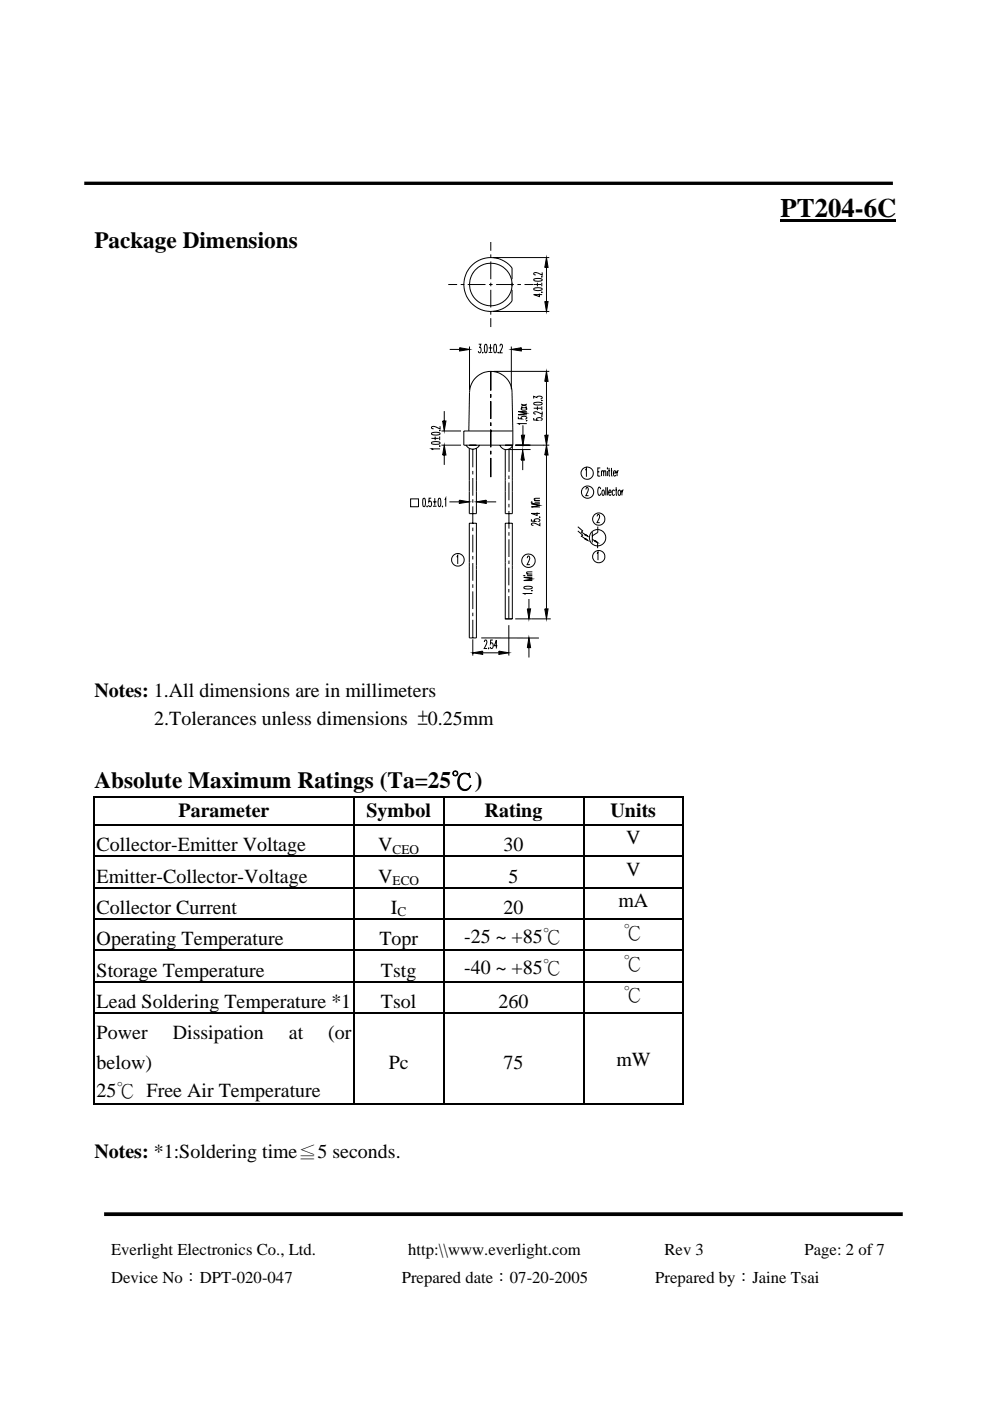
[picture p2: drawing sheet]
<svg xmlns="http://www.w3.org/2000/svg" width="210mm" height="297mm" viewBox="0 0 210 297" stroke-linecap="round" stroke-linejoin="round" font-family="sans-serif">
<path d="M22.1 257.4h169.3" fill="none" stroke="#000" stroke-width=".79" stroke-linecap="butt"/>
<path d="M81.4 47.7h57.8v94.9h-57.8z" fill="#fff"/>
<g fill="none" stroke="#000" stroke-width=".21">
<path d="M104.1 51.3v1.9M104.1 53.9v.8M104.1 55.4v3.8M104.1 59.9v.8M104.7 54.6h11.8M108.6 59.2v-2.4a5.7 5.7 0 0 0-8.4-.7 5.7 5.7 0 0 0 0 8.4 5.7 5.7 0 0 0 8.4-.7v-2.4M108.6 59.9v.8M113.2 59.2l1.4-.1 .4 .3-.4 .2h-1.1l-.3-.2zM113.9 59.9v.8M114.8 58.7h.2zM114.9 59.9v.8M115 57.7v.6l-1.2-.5-.6 .1v.2l.4 .2"/>
<path d="M115.9 54.6l.3 2.1h-.7zM115.9 56.7v7.2M95 60.3h1.9M95.4 74.1h2.1M97.5 73.7l2 .4-2 .3zM97.7 60.3h.7M99.2 60.3h3.7M99.5 73.5v9.2M101.5 73h.5l-.3 .7a.63 .63 0 0 1 .3 .6 .63 .63 0 0 1-.4 .5l-.2-.4M102.4 74.6v.2zM102.8 73.1l.2-.1 .3 .3v1.1l-.3 .4-.2-.1-.1-.3zM103.6 73.8h.8"/>
<path d="M103.6 74.7h.8M103.7 60.3h.7M104 73v1.5M104.1 61.4v3.8M104.1 66v.7M104.1 67.5v1.8M104.1 78.7v4.1M104.7 66h11.8M104.7 78.7h11.8M104.8 73.1l.2-.1 .2 .3v1.1l-.2 .4-.2-.1-.1-.3zM105.2 60.3h3.7M105.6 74.6v.2z"/>
<path d="M106 73.4l.2-.4 .2 .1 .1 .6-.5 1.1h.6M108.4 74.1l2.1-.4v.7zM108.4 73.5v9M109.7 60.3h.7M110.5 74.1h2.1M111.2 60.3h1.9M113.2 60.3h1.5M113.2 61.1l1.4-.1 .4 .3-.4 .3h-.7l-.7-.1zM114.4 62.3v.6l-1.2-.4h1.8M114.8 62h.2zM115.5 63.9h.7l-.3 2.1zM115.9 78.7l.3 2.2h-.7z"/>
<path d="M91.5 92.9h1.5M91.6 93.7h1.3h.3l.1 .3-.4 .2h-1.1l-.2-.1zM91.6 91.8l1.3-.1 .3 .1 .1 .2-.4 .2h-1.1l-.3-.2zM92.3 92.5v.8M93.1 94.6h.2zM93.1 91.3h.2zM93.2 92.5v.8M93.3 95.2h-1.8l.3 .2M93.3 90.4v.6l-1.3-.6-.5 .2 .1 .2 .3 .1M93.6 91.4h4.1M93.6 94.4h4.1M93.9 89.3h.7l-.4 2.1z"/>
<path d="M94.2 94.4l.4 2.1h-.7zM94.2 87.2v2.1M94.2 96.5v2.1M98.8 94.4a1.65 1.65 0 0 0 2.9 0M99.4 91.4l.1-8.2a4.5 4.5 0 0 1 4.6-4.5 4.5 4.5 0 0 1 4.5 4.5l.1 8.2M99.5 95.1v13.8h1.5v-13.8M100.2 95.2v3.9M100.2 99.8v.8M104.1 83.6v.7M104.1 85.1v3.7M104.1 89.6v.7M104.1 91.1v3.7"/>
<path d="M104.1 95.6v.7M104.1 97.1v4.1M107.7 95.3h4.8M107.9 95.2v4.9M108.6 94.4v14.5h-1.5v-13.6M108.7 94.4a1.46 1.46 0 0 1-1.3 .9 1.46 1.46 0 0 1-1.4-.9M108.7 91.4h-10.4v3h10.4M108.7 91.4v3M109.2 94.4h7.3M109.9 88.3v.5h.8l-.2-.2a.66 .66 0 0 1 .6-.3 .66 .66 0 0 1 .6 .3l-.3 .3M110.5 86.4h1.2M110.5 85.7l1.2 .4"/>
<path d="M110.5 92.3h.7l-.3 2.1zM110.7 86.4l-.2 .2a.7 .7 0 0 0 1.2 0l-.3-.2M110.8 95.5l.4 2.1h-.7zM110.8 97.6v2.1M110.9 90.2v2.1M111.5 89.2h.2zM111.7 89.8h-1.8l.3 .2M111.7 87.3h-1.8l1.8 .3-1.8 .3h1.8M111.7 85.7l-1.2 .4M113.2 88.6v.4l.7 .1-.2-.2a.67 .67 0 0 1 .7-.4 .67 .67 0 0 1 .6 .4l-.4 .2M113.2 84.5v-.5l.6 .3a.63 .63 0 0 1 .6-.3 .63 .63 0 0 1 .6 .4l-.4 .2M113.2 86.6h1.5"/>
<path d="M113.2 85.4l1.4-.1 .3 .1 .1 .2-.4 .2h-1.1l-.3-.2zM113.9 86.2v.8M114.8 88.2h.2zM114.8 84.9h.2zM114.9 86.2v.8M115 87.2v.6l-1.2-.5-.6 .1v.2l.4 .2M115.5 92.3h.7l-.3 2.1zM115.9 94.4l.3 2.1h-.7zM115.9 80.9v11.4M115.9 96.5v32.6M124.1 99.7l.2-.4v1.8M127.3 99.2h-.6v1.7h.6"/>
<path d="M127.5 99.8v1.1M128.8 99.2v.2zM128.8 99.9v1M129 99.8h.3M129.1 99.2v1.4l.2 .3M129.5 99.8h.3M129.6 99.2v1.4l.2 .3M130.8 99.8v1.1M131.2 99.8l-.2 .1-.2 .4M87.1 105.8h1.6v1.6h-1.6zM89.7 105.7l.3-.1 .2 .4v1.1l-.2 .3-.3-.1-.1-.2zM90.6 107.3v.1z"/>
<path d="M91.4 105.6h-.4l-.1 .8 .2-.2a.63 .63 0 0 1 .4 .6 .63 .63 0 0 1-.4 .6l-.2-.3M91.8 106.4h.8M91.8 107.3h.8M92.2 105.6v1.6M93 105.7l.2-.1 .2 .4v1.1l-.2 .3-.3-.3zM93.8 107.3v.1zM94.3 106l.2-.4v1.8M95.3 106.4h2.1M96.8 118.1l.2-.3v1.8M97.4 106l2.1 .4-2.1 .3zM99.5 110.9h1.5v24.4h-1.5zM100.2 101.3v3.8"/>
<path d="M100.2 105.9v.7M100.2 107.4v3.7M100.2 111.9v.7M100.2 113.4v3.7M100.2 117.9v.7M100.2 119.4v3.7M101 106.4l2.1-.4v.7zM103.1 106.4h2.1M107.1 110.9h1.5v20.3h-1.5zM107.9 100.8v.8M107.9 102.3v3.8M107.9 106.8v.8"/>
<path d="M107.9 108.3v3.8M107.9 112.8v.8M107.9 114.3v3.8M107.9 118.9v.7M111.8 118.3l.1-.3 .2-.1 .2 .5-.5 1.3h.6M112.7 110.1v.4h.8l-.2-.1a.67 .67 0 0 1 .6-.4 .67 .67 0 0 1 .6 .4l-.4 .2M112.7 106.5h.1zM113.3 106.1h1.2M113.3 106.5h1.2M113.9 108.6v.7l-1.2-.4h1.8M114.3 109.6h.2zM114.5 110.8v.6l-1.2-.5-.5 .1-.1 .2 .4 .2"/>
<path d="M114.5 106.8h-1.8l1.8 .3-1.8 .4h1.8M114.5 105.6l-1.2 .1v.2l.3 .2M122.5 111.7l1 .9-.2 .2 .8 .5M122.5 112.6l1 .9-.2 .2 .8 .5M124.2 113.3l.4 .4-.6-.3zM124.2 114.2l.4 .4-.6-.3zM124.2 103.8l.1-.4h.3l.1 .5-.5 1.2h.6M125.6 112.8v2.2M125.6 114.3l.6 .4M126.2 114.6l.5 .4-.6-.2zM126.6 117.4l.2-.4v1.8M126.6 109.5l.1-.3 .3-.1 .1 .5-.5 1.2h.5"/>
<path d="M126.7 115v1.2M126.7 111.6v1.3l-1.2 .7M126.7 100h.4M127.4 103.7l-.3-.4a1.17 1.17 0 0 0-.2 1.7h.3l.2-.4M127.5 100.1l.2-.3 .3 .1v1M127.7 104l.1-.1a.67 .67 0 0 1 0 1.1l-.2-.5zM128 100.1l.2-.3 .2 .1v1M128.4 103.3v1.7M128.8 103.3v1.7M129.1 104.4h.5l-.2-.5a.65 .65 0 0 0 0 1.1l.2-.2M130 100.3h.6l-.1-.4a.55 .55 0 0 0-.5 .4 .55 .55 0 0 0 .2 .6h.2l.2-.2M130.3 104.1l-.2-.2a.67 .67 0 0 0 0 1.1l.2-.2"/>
<path d="M130.5 103.9h.3M130.6 103.3v1.4l.2 .3M131.2 104l.1-.1a.65 .65 0 0 1 0 1.1l-.3-.5zM131.9 103.9v1.1M132.2 103.9l-.2 .1-.1 .4M100.2 138.4l2.1-.4v.7zM100.2 123.9v.7M100.2 125.4v3.7M100.2 129.9v.7M100.2 131.4v3.9M100.2 135.6v3.4M102 135.3h12.3"/>
<path d="M102.3 138.4h3.5M102.7 136.1l.2-.4 .2 .1 .1 .6-.5 1.1h.6M103.6 137.3v.2zM104.5 135.7h-.5v.8l.2-.2a.65 .65 0 0 1 .4 .6 .65 .65 0 0 1-.4 .6l-.3-.3M105.5 136.9h-.7l.4-1.2v1.8M105.8 138l2.1 .4-2.1 .3zM107.1 131.2h1.5M107.9 120.4v3.7M107.9 124.9v.7M107.9 126.4v4.8M107.9 132.5v6.5M109.2 131.2h7.6"/>
<path d="M111.1 122h.1zM111.1 124.4l1.4-.1 .4 .3-.4 .2h-1.1l-.3-.2zM111.7 121.7h1.2M111.7 122h1.2M111.8 129.1h.7l-.4 2.1zM112.1 135.2l.4 2.1h-.7zM112.1 127v2.1M112.1 137.3v2.1M112.7 125.2h.2zM112.9 125.8h-1.8l.3 .2M112.9 122.4h-1.8l1.8 .3-1.8 .4h1.8M112.9 121.2l-1.2 .1v.2l.3 .2"/>
<path d="M115.5 129.1h.7l-.3 2.1z"/>
<circle cx="104.1" cy="60.3" r="4.5"/>
<circle cx="97.1" cy="118.7" r="1.34"/>
<circle cx="112" cy="118.9" r="1.43"/>
<circle cx="124.5" cy="100.3" r="1.3"/>
<circle cx="124.6" cy="104.4" r="1.3"/>
<circle cx="126.7" cy="114" r="1.73"/>
<circle cx="126.9" cy="118" r="1.3"/>
<circle cx="126.9" cy="110.1" r="1.3"/>
</g>
<g fill="#000">
<path d="M115.9 54.6l.3 2.1h-.7zM97.5 73.7l2 .4-2 .3zM108.4 74.1l2.1-.4v.7zM115.5 63.9h.7l-.3 2.1zM94.2 94.4l.4 2.1h-.7zM93.9 89.3h.7l-.4 2.1zM110.8 95.5l.4 2.1h-.7zM110.5 92.3h.7l-.3 2.1zM115.9 94.4l.3 2.1h-.7zM115.5 92.3h.7l-.3 2.1zM115.9 78.7l.3 2.2h-.7zM97.4 106l2.1 .4-2.1 .3z"/>
<path d="M101 106.4l2.1-.4v.7zM124.2 113.3l.4 .4-.6-.3zM124.2 114.2l.4 .4-.6-.3zM126.2 114.6l.5 .4-.6-.2zM100.2 138.4l2.1-.4v.7zM105.8 138l2.1 .4-2.1 .3zM111.8 129.1h.7l-.4 2.1zM112.1 135.2l.4 2.1h-.7zM115.5 129.1h.7l-.3 2.1z"/>
</g>
<g fill="#000">
<path d="M165.5 46.6h24.5v.5h-24.5zM19.9 168.9h.2v.3h-.2zM19.9 174.8h.2v.3h-.2zM74.9 168.9h.3v.3h-.3zM74.9 174.8h.3v.3h-.3zM94 168.9h.2v.3h-.2zM94 174.8h.2v.3h-.2zM123.6 168.9h.2v.3h-.2zM123.6 174.8h.2v.3h-.2zM144.8 168.9h.2v.3h-.2zM144.8 168.9h.2v.2h-.2zM144.8 174.8h.2v.3h-.2z"/>
<path d="M19.9 181.4h.2v.3h-.2zM19.9 188.1h.2v.3h-.2zM19.9 194.7h.2v.3h-.2zM74.9 181.4h.3v.3h-.3zM74.9 188.1h.3v.3h-.3zM74.9 194.7h.3v.3h-.3zM94 181.4h.2v.3h-.2zM94 188.1h.2v.3h-.2zM94 194.7h.2v.3h-.2zM123.6 181.4h.2v.3h-.2zM123.6 188.1h.2v.3h-.2zM123.6 194.7h.2v.3h-.2z"/>
<path d="M144.8 181.4h.2v.3h-.2zM144.8 188.1h.2v.3h-.2zM144.8 194.7h.2v.3h-.2zM19.9 201.4h.2v.3h-.2zM19.9 208h.2v.3h-.2zM19.9 214.7h.2v.2h-.2zM74.9 201.4h.3v.3h-.3zM74.9 208h.3v.3h-.3zM74.9 214.7h.3v.2h-.3zM94 201.4h.2v.3h-.2zM94 208h.2v.3h-.2zM94 214.7h.2v.2h-.2z"/>
<path d="M123.6 201.4h.2v.3h-.2zM123.6 208h.2v.3h-.2zM123.6 214.7h.2v.2h-.2zM144.8 201.4h.2v.3h-.2zM144.8 208h.2v.3h-.2zM144.8 214.7h.2v.2h-.2zM144.8 234h.2v.3h-.2z"/>
</g>
<g fill="none" stroke="#000" stroke-width=".25">
<path d="M19.9 169h55M20 169.2v5.6M20 175.1v6.3M20.1 174.9h54.8M75 169.2v5.6M75 175.1v6.3M75.2 169h18.8M75.2 174.9h18.8M94.1 169.2v5.6M94.1 175.1v6.3M94.2 169h29.4M94.2 174.9h29.4"/>
<path d="M123.7 169.2v5.6M123.7 175.1v6.3M123.8 169h21M123.8 174.9h21M144.9 169.2v5.6M144.9 175.1v6.3M20 181.7v6.4M20 188.4v6.3M20 195v6.4M20.1 181.6h54.8M20.1 188.2h54.8M20.1 194.9h54.8"/>
<path d="M75 181.7v6.4M75 188.4v6.3M75 195v6.4M75.2 181.6h18.8M75.2 188.2h18.8M75.2 194.9h18.8M94.1 181.7v6.4M94.1 188.4v6.3M94.1 195v6.4M94.2 181.6h29.4M94.2 188.2h29.4M94.2 194.9h29.4"/>
<path d="M123.7 181.7v6.4M123.7 188.4v6.3M123.7 195v6.4M123.8 181.6h21M123.8 188.2h21M123.8 194.9h21M144.9 181.7v6.4M144.9 188.4v6.3M144.9 195v6.4M20 201.7v6.3M20 208.3v6.4M20 214.9v19.4"/>
<path d="M20.1 201.5h54.8M20.1 208.2h54.8M20.1 214.8h54.8M75 201.7v6.3M75 208.3v6.4M75 214.9v19.4M75.2 201.5h18.8M75.2 208.2h18.8M75.2 214.8h18.8M94.1 201.7v6.3M94.1 208.3v6.4M94.1 214.9v19.4"/>
<path d="M94.2 201.5h29.4M94.2 208.2h29.4M94.2 214.8h29.4M123.7 201.7v6.3M123.7 208.3v6.4M123.7 214.9v19.4M123.8 201.5h21M123.8 208.2h21M123.8 214.8h21M144.9 201.7v6.3M144.9 208.3v6.4M144.9 214.9v19.4"/>
<path d="M19.9 234.1h55M75.2 234.1h18.8M94.2 234.1h29.4M123.8 234.1h21"/>
</g>
<path d="M17.9 38.9h171.4" fill="none" stroke="#000" stroke-width=".71" stroke-linecap="butt"/>
<text font-size="5.7" x="165.5" y="46">PT204-6C</text>
<g font-size="4.9">
<text x="20" y="52.5">Package Dimensions</text>
<text x="20" y="167.2">Absolute Maximum Ratings (Ta=25℃)</text>
</g>
<g font-size="4.2">
<text x="20" y="147.8">Notes: 1.All dimensions are in millimeters</text>
<text x="32.7" y="153.7">2.Tolerances unless dimensions ±0.25mm</text>
<text x="37.8" y="173.2">Parameter</text>
<text x="77.7" y="173.2">Symbol</text>
<text x="102.8" y="173.2">Rating</text>
<text x="129.5" y="173.2">Units</text>
<text x="132.8" y="179">V</text>
<text x="20.5" y="180.5">Collector-Emitter Voltage</text>
<text x="80.2" y="180.5">V</text>
<text x="106.8" y="180.5">30</text>
<text x="132.8" y="185.7">V</text>
<text x="20.5" y="187.1">Emitter-Collector-Voltage</text>
<text x="80.2" y="187.1">V</text>
<text x="107.8" y="187.1">5</text>
<text x="20.5" y="193.8">Collector Current</text>
<text x="82.9" y="193.8">I</text>
<text x="106.8" y="193.8">20</text>
<text x="131.1" y="192.3">mA</text>
<text x="20.5" y="200.4">Operating Temperature</text>
<text x="80.4" y="200.4">Topr</text>
<text x="98.4" y="199.9">-25 ~ +85℃</text>
<text x="132.2" y="199">℃</text>
<text x="20.5" y="207.1">Storage Temperature</text>
<text x="80.8" y="207.1">Tstg</text>
<text x="98.4" y="206.5">-40 ~ +85℃</text>
<text x="132.2" y="205.7">℃</text>
<text x="20.5" y="213.7">Lead Soldering Temperature *1</text>
<text x="80.8" y="213.7">Tsol</text>
<text x="105.7" y="213.7">260</text>
<text x="132.2" y="212.3">℃</text>
<text x="20.5" y="220.3">Power</text>
<text x="36.6" y="220.3">Dissipation</text>
<text x="61.2" y="220.3">at</text>
<text x="69.6" y="220.3">(or</text>
<text x="20.5" y="226.7">below)</text>
<text x="82.4" y="226.7">Pc</text>
<text x="106.8" y="226.7">75</text>
<text x="130.7" y="226">mW</text>
<text x="20.5" y="232.5">25℃ Free Air Temperature</text>
<text x="20" y="245.5">Notes: *1:Soldering time≦5 seconds.</text>
</g>
<g font-size="3.5">
<text x="23.6" y="266">Everlight Electronics Co., Ltd.</text>
<text x="86.6" y="266">http:\\www.everlight.com</text>
<text x="140.9" y="266">Rev 3</text>
<text x="170.6" y="266">Page: 2 of 7</text>
<text x="23.6" y="272">Device No：DPT-020-047</text>
<text x="85.2" y="272">Prepared date：07-20-2005</text>
<text x="138.9" y="272">Prepared by：Jaine Tsai</text>
</g>
<g font-size="2.8">
<text x="83.2" y="181">CEO</text>
<text x="83.2" y="187.6">ECO</text>
<text x="84.3" y="194.3">C</text>
</g>
</svg>
